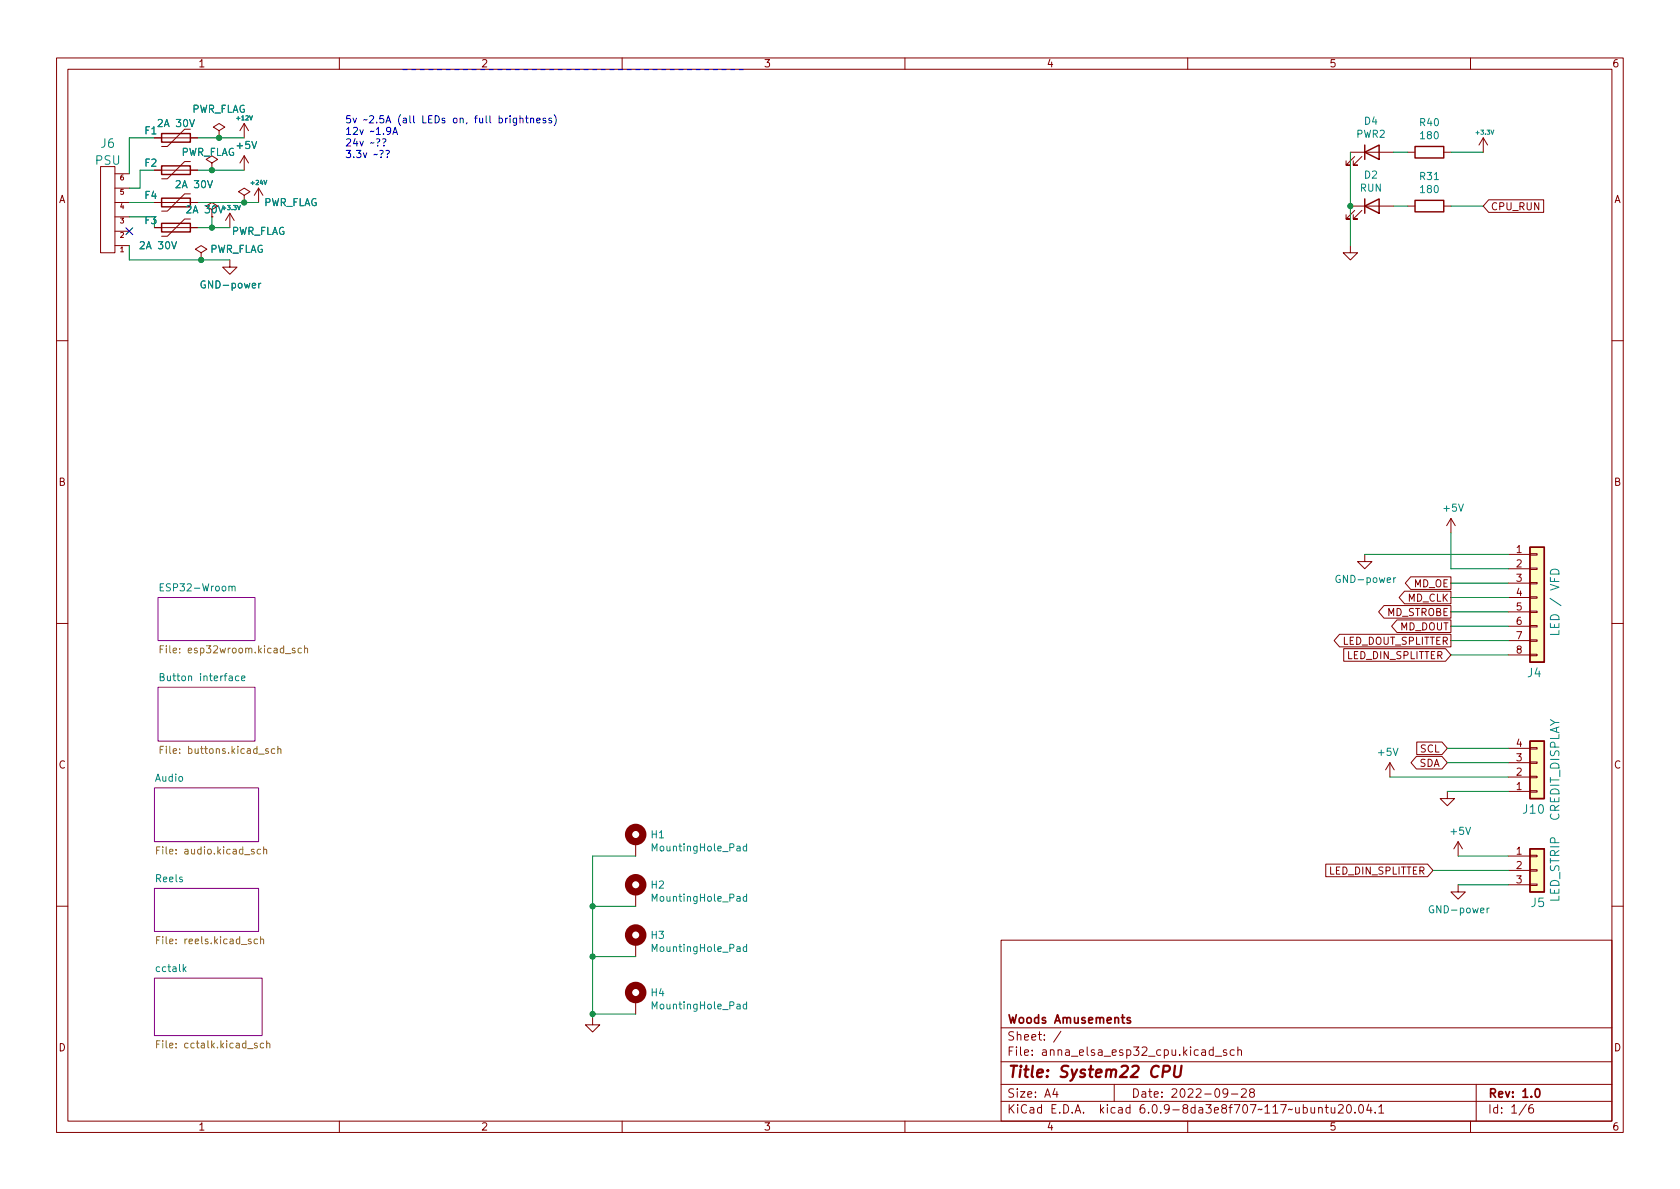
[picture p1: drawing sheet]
<svg xmlns="http://www.w3.org/2000/svg" width="297mm" height="210mm" viewBox="0 0 297 210" stroke-linecap="round" stroke-linejoin="round" font-family="sans-serif">
<g fill="none" stroke="#840000" stroke-width=".18">
<path d="M10 10.2h277v190.1h-277zM12 12.2h273v186.1h-273zM60 10.2v2M110 10.2v2M160 10.2v2M210 10.2v2M260 10.2v2M17.8 29.5h2.5v15.2h-2.5zM20.3 35.8h2.6M20.3 38.3h2.6M20.3 33.3h2.6M20.3 30.7h2.6"/>
<path d="M27.3 35.8h7.6M27.3 30.1h7.6M27.3 24.4h7.6M33.7 34.3h-1.1l-3 3h-1M33.7 28.6h-1.1l-3 3h-1M33.7 22.9h-1.1l-3 3h-1M33.7 38.7h-1.1l-3 3.1h-1M37.5 28.8l1-.6-1-.6-1.1 .6 1.1 .6v1.3M37.5 30.1h.1M37.5 37.1l1-.7-1-.6-1.1 .6 1.1 .7v1.2M38.7 23.1l1.1-.6-1.1-.7-1 .7 1 .6v1.3M38.7 24.4h.1"/>
<path d="M40.6 37.7l-.7 1.3M40.6 37.7v2.6M40.6 37.7l.8 1.3M43.2 34.5l1-.6-1-.6-1 .6 1 .6v1.3M43.2 35.8h.1M43.2 27.6l-.8 1.2M43.2 21.8v2.6M43.2 27.6v2.5M43.2 27.6l.7 1.2M43.2 21.8l-.8 1.3M43.2 21.8l.7 1.3M45.7 33.3l-.7 1.2"/>
<path d="M45.7 33.3v2.5M45.7 33.3l.8 1.2M238.8 36.4h7.6M238.8 26.9h7.6M239.5 37.2l-1.5 1.5h.8h-.8v-.7M239.5 27.7l-1.5 1.5h.8h-.8v-.8M240.8 37.2l-1.5 1.5h.7h-.7v-.7M240.8 27.7l-1.5 1.5h.7h-.7v-.8M248.9 36.4h1.3M248.9 26.9h1.3M255.3 36.4h1.2M255.3 26.9h1.2"/>
<path d="M262.3 24.4l-.8 1.2M262.3 24.4v2.5M262.3 24.4l.7 1.2M263.2 35.3h9.7v2.3h-9.7l-.9-1.2zM20.3 43.4h2.6M20.3 40.9h2.6M27.3 40.3h7.6M35.6 44.7l1-.6-1-.7-1.1 .7 1.1 .6v1.3M35.6 46h.1M40.6 46v1.2h1.3l-1.3 1.3-1.2-1.3h1.2M238.8 43.4v1.3h1.2l-1.2 1.3-1.3-1.3h1.3M10 60.2h2"/>
<path d="M285 60.2h2M241.3 98v1.3h1.3l-1.3 1.3-1.3-1.3h1.3M256.5 91.7l-.7 1.3M256.5 91.7v2.5M256.5 91.7l.8 1.3M266.7 98h3.8M270.5 97.9h1.3v.3h-1.3zM10 110.2h2M236.8 112.2h19.7v2.2h-19.7l-.9-1.1zM237.6 114.7h18l.9 1.1-.9 1.1h-18zM244.7 107.1h11.8v2.2h-11.8l-1-1.1zM247 109.6h9.5v2.2h-9.5l-1-1.1z"/>
<path d="M248.3 104.5h8.2v2.3h-8.2l-.9-1.1zM249.4 102h7.1v2.2h-7.1l-.9-1.1zM266.7 100.6h3.8M266.7 103.1h3.8M266.7 105.7h3.8M266.7 108.2h3.8M266.7 110.7h3.8M266.7 113.3h3.8M266.7 115.8h3.8M270.5 115.7h1.3v.2h-1.3zM270.5 113.2h1.3v.2h-1.3zM270.5 110.6h1.3v.3h-1.3z"/>
<path d="M270.5 108.1h1.3v.2h-1.3zM270.5 105.5h1.3v.3h-1.3zM270.5 103h1.3v.2h-1.3zM270.5 100.5h1.3v.2h-1.3zM285 110.2h2M245.7 134.9l.8 1.2M245.7 134.9v2.5M245.7 134.9l-.7 1.2M250.4 133.8h4.6l.9 1.1-.9 1.1h-4.6l-.9-1.1zM250.5 131.2h4.5l.9 1.1-.9 1.1h-4.5zM255.9 139.9v1.3h-1.3l1.3 1.3 1.3-1.3h-1.3M266.7 139.9h3.8"/>
<path d="M266.7 137.4h3.8M266.7 134.9h3.8M266.7 132.3h3.8M270.5 132.2h1.3v.3h-1.3zM270.5 134.7h1.3v.3h-1.3zM270.5 137.3h1.3v.2h-1.3zM270.5 139.8h1.3v.3h-1.3zM112.4 148.8v2.6M112.4 157.7v2.6M234.4 152.8h18l1 1.1-1 1.1h-18zM257.8 156.5v1.2h1.3l-1.3 1.3-1.3-1.3h1.3M257.8 148.8l-.8 1.3"/>
<path d="M257.8 148.8v2.6M257.8 148.8l.8 1.3M266.7 151.4h3.8M266.7 153.9h3.8M266.7 156.5h3.8M270.5 156.3h1.3v.3h-1.3zM270.5 153.8h1.3v.2h-1.3zM270.5 151.3h1.3v.2h-1.3zM10 160.2h2M104.8 180v1.2h1.2l-1.2 1.3-1.3-1.3h1.3M112.4 166.6v2.6M112.4 176.8v2.5"/>
<path d="M177 166.3h108v32h-108zM285 160.2h2M60 198.3v2M110 198.3v2M160 198.3v2M177 194.8h108M177 191.8h108M177 187.8h108M177 181.8h108M186.5 192.5l-.4 1h1M186.9 193v1M187.6 182.4l-1.3 1.9"/>
<path d="M197 191.8v3M210 198.3v2M214.5 185.7l-.4-.1-.3 .3v.4l.1 .3h.6M214.5 185.1v1.5M214.9 186.8h1.1M216.9 185.7l-.4-.1-.2 .2 .1 .3 .5 .1v.4h-.6M217.1 193.2l-.3 .3h-.3l-.3-.3 .2-.6 .4-.1 .2 .2a.99 .99 0 0 1-.4 1.3h-.2M217.7 193.5h1.2M218.2 185.7l-.4-.1-.3 .3v.4l.1 .3h.6M218.9 185.8l.2-.2 .3 .1 .1 .9M218.9 185.1v1.5M219.5 192.7l.6-.2 .2 .2 .1 .3-1 1h1"/>
<path d="M221.2 193.2l-.3-.3 .1-.2 .2-.2 .4 .1 .2 .2-.1 .2-.6 .2-.2 .3 .1 .4 .2 .1h.4l.2-.3-.1-.4-.2-.1M233.1 196l.3-.2 .3 .1 .1 .9M233.1 195.8v1M234.3 195.8h.6M234.5 195.3v1.3l.4 .2M235.4 195.8v1h.4l.2-.1M236 195.8v1M236.6 195.5l.6-.2 .2 .2 .1 .3-.9 1h.9M238.3 195.4l.1-.1a.81 .81 0 0 1 .6 .7 .81 .81 0 0 1-.3 .8h-.1a.81 .81 0 0 1-.6-.6 .81 .81 0 0 1 .3-.8zM239.6 196.7v.1M240.4 195.4l.2-.1a.81 .81 0 0 1 .6 .7 .81 .81 0 0 1-.3 .8h-.2a.81 .81 0 0 1-.6-.6 .81 .81 0 0 1 .3-.8zM242 195.3l-.4 1h1"/>
<path d="M242.4 195.8v1M243.1 196.7v.1M243.8 195.8l.4-.5v1.5M243.8 196.8h.8M260 198.3v2M261 191.8v6.5M269.9 195.3l-1.3 1.9M271 195.3a.6 .6 0 0 0-.7 .7v.5l.1 .3h.5l.2-.1 .1-.5-.2-.2-.4-.1-.3 .3"/>
</g>
<path d="M199.8 180l-.3-.1-.2 .2v.3l.5 .1v.4h-.5M271.6 192.6l.2-.1a.82 .82 0 0 1 .6 .7 .82 .82 0 0 1-.3 .8h-.2a.81 .81 0 0 1-.6-.6 .81 .81 0 0 1 .3-.8z" fill="none" stroke="#840000" stroke-width=".3"/>
<path d="M205.6 189.5h.8a.55 .55 0 0 0 .4-.5 .55 .55 0 0 0-.3-.5h-.7l-.3 2M207.8 188.5l-.2 1.6 .1 .3a.66 .66 0 0 0 1-.3l.2-1.6" fill="none" stroke="#840000" stroke-width=".4"/>
<g fill="#fff" stroke="#fff" stroke-width=".18">
<path d="M27.3 157.1h18.4v7.6h-18.4z"/>
<path d="M27.3 173h19.1v10.1h-19.1z"/>
<path d="M27.9 105.7h17.2v7.6h-17.2z"/>
<path d="M27.3 139.3h18.4v9.5h-18.4z"/>
<path d="M27.9 121.5h17.2v9.6h-17.2z"/>
</g>
<path d="M27.9 105.7h17.2v7.6h-17.2zM27.3 139.3h18.4v9.5h-18.4zM27.9 121.5h17.2v9.6h-17.2zM27.3 157.1h18.4v7.6h-18.4zM27.3 173h19.1v10.1h-19.1z" fill="none" stroke="#840084" stroke-width=".18"/>
<g fill="none" stroke="#848400" stroke-width=".18">
<path d="M28.3 114.8h.4M28.9 114.2h-.6v1.3M52.1 114.7l-.3-.1-.1 .2v.2l.4 .1v.3h-.4M53.3 114.7l-.4-.1-.2 .3 .1 .5h.5M53.8 114.7l.2-.1 .3 .1 .1 .8M53.8 114.2v1.3M28.3 132.6h.4M28.9 132h-.6v1.2M48.6 132.5l-.4-.1-.2 .2 .1 .6h.5M49.1 132.5l.2-.1 .3 .1 .1 .7M49.1 132v1.2M27.7 150.4h.4"/>
<path d="M28.3 149.7h-.6v1.3M46.1 150.2h-.4l-.2 .2 .1 .6h.5M46.6 150.3l.2-.1h.3l.1 .8M46.6 149.7v1.3M27.7 166.2h.4M28.3 165.6h-.6v1.3M45.5 166.1l-.3-.1-.3 .3 .1 .5h.5M46.1 166.2l.2-.2 .3 .1v.8M46.1 165.6v1.3M27.7 184.6h.4M28.3 184h-.6v1.3M46.6 184.5h-.3l-.3 .2 .1 .5h.5"/>
<path d="M47.2 184.6l.1-.1h.3l.1 .8M47.2 184v1.3"/>
</g>
<g fill="none" stroke="#008484" stroke-width=".18">
<path d="M46.1 50.1l-.3 .2M28.3 119.7l.6-.1 .1-.1-.1-.3-.6-.1v1.3h.5l.2-.1v-.3l-.3-.3M28.3 103.8h.4M28.9 103.2h-.6v1.3h.6M41 103.8l.2-.1h.3l.1 .8M42.2 119.6l-.3-.1-.3 .3 .1 .5h.5M42.7 120l.6-.2v-.2l-.4-.1-.2 .2 .1 .6h.5M246.8 102.2l-.4 .2M274.3 100.8a.79 .79 0 0 1 .9-.1 .79 .79 0 0 1 .4 .8h-1.5v-.3zM275.6 111.5v.7h-1.5M132 149.7l-.4-.1-.2 .3 .1 .5h.5M132 158.6l-.4-.1-.2 .3 .1 .5h.5"/>
<path d="M132 149.2v1.3M132 158.1v1.3M132 167.5l-.4-.1-.2 .3 .1 .5h.5M132 177.6h-.4l-.2 .2 .1 .6h.5M132 167v1.3M132 177.1v1.3M263.3 160.6l-.4 .2"/>
</g>
<g fill="none" stroke="#840000" stroke-width=".25">
<path d="M28.6 35h5.1v1.6h-5.1zM28.6 29.3h5.1v1.6h-5.1zM28.6 23.6h5.1v1.5h-5.1zM28.6 39.5h5.1v1.5h-5.1zM241.3 36.4l2.5-1.2v2.5zM241.3 26.9l2.5-1.3v2.6zM241.3 25.6v2.6M241.3 35.2v2.5M250.2 35.4h5.1v2.1h-5.1zM250.2 25.9h5.1v2h-5.1zM270.5 96.8h2.5v20.3h-2.5zM270.5 131.1h2.5v10.1h-2.5z"/>
<path d="M270.5 150.1h2.5v7.6h-2.5z"/>
</g>
<g fill="none" stroke="#840000" stroke-width="1.3">
<circle cx="112.4" cy="156.5" r="1.27"/>
<circle cx="112.4" cy="147.6" r="1.27"/>
<circle cx="112.4" cy="165.3" r="1.27"/>
<circle cx="112.4" cy="175.5" r="1.27"/>
</g>
<g fill="#ffffc2" stroke="#ffffc2" stroke-width=".18">
<path d="M270.5 131.1h2.5v10.1h-2.5z"/>
<path d="M270.5 96.8h2.5v20.3h-2.5z"/>
<path d="M270.5 150.1h2.5v7.6h-2.5z"/>
</g>
<g fill="none" stroke="#0000c2" stroke-width=".18">
<path d="M67.6 24.6h.5l.1 .1-.3 .6M67.9 25.7v.1M68.2 26.7l.5-.1 .1 .2-.3 .6M68.5 27.7v.2M69.4 23.8l.5-1.3 .4 1.3M69.6 23.4h.6M91.3 20.9v1l-.2 .3-.3-.1M91.3 20.9h-.3l-.3 .2 .2 .6h.4M91.9 21l.2-.1h.3l.1 .8M91.9 20.5v1.2M92.9 20.9h.5M93.1 20.5v1.1l.3 .1"/>
<path d="M93.8 21l.2-.1h.3l.1 .8M93.8 20.9v.8M94.9 21.3l.6-.1-.1-.3h-.3l-.2 .2 .1 .6h.4M96.5 20.9h-.3l-.2 .2 .1 .1 .4 .2v.3h-.5M97.5 20.9h-.3l-.2 .2 .1 .1 .4 .2v.3h-.5M98 20.3a1.46 1.46 0 0 1 0 1.9"/>
</g>
<path d="M131.4 12.3h-60.3" fill="none" stroke="#0000c2" stroke-width=".18" stroke-dasharray=".8 .8"/>
<g fill="none" stroke="#008400" stroke-width=".18">
<path d="M22.9 35.8h4.4M22.9 38.3h4.4M27.3 30.1h-2.5v3.2h-1.9M27.3 24.4h-4.4v6.3M34.9 35.8h10.8M34.9 30.1h8.3M34.9 24.4h8.3M37.5 38.3v2M238.8 26.9v16.5M246.4 26.9h2.5M246.4 36.4h2.5M256.5 26.9h5.8"/>
<path d="M256.5 36.4h5.8M22.9 43.4v2.6h17.7M34.9 40.3h5.7M241.3 98h25.4M256.5 94.2v6.4h10.2M256.5 115.8h10.2M256.5 103.1h10.2M256.5 110.7h10.2M256.5 108.2h10.2M256.5 113.3h10.2M256.5 105.7h10.2M245.7 137.4h21"/>
<path d="M255.9 134.9h10.8M255.9 132.3h10.8M255.9 139.9h10.8M112.4 151.4h-7.6v28.6M253.4 153.9h13.3M257.8 151.4h8.9M257.8 156.5h8.9M104.8 160.3h7.6M104.8 179.3h7.6M104.8 169.2h7.6"/>
</g>
<path d="M22.3 40.3l1.2 1.2M23.5 40.3l-1.2 1.2" fill="none" stroke="#000084" stroke-width=".18"/>
<g fill="#008400" stroke="#008400" stroke-width=".18">
<circle cx="38.7" cy="24.4" r=".46"/>
<circle cx="37.5" cy="30.1" r=".46"/>
<circle cx="238.8" cy="36.4" r=".46"/>
<circle cx="104.8" cy="160.3" r=".46"/>
<circle cx="43.2" cy="35.8" r=".46"/>
<circle cx="104.8" cy="179.3" r=".46"/>
<circle cx="104.8" cy="169.2" r=".46"/>
<circle cx="37.5" cy="40.3" r=".46"/>
<circle cx="35.6" cy="46" r=".46"/>
</g>
<text font-size="2.8" fill="#840000" x="178" y="190.6">Title: System22 CPU</text>
<g font-size="2.1" fill="#008484">
<text x="16.9" y="29.1">PSU</text>
<text x="17.9" y="26.1">J6</text>
<text x="275.7" y="111.6" transform="rotate(-90 275.7 111.6)">LED / VFD</text>
<text x="270.1" y="119.8">J4</text>
<text x="269.4" y="143.9">J10</text>
<text x="275.7" y="145.3" transform="rotate(-90 275.7 145.3)">CREDIT_DISPLAY</text>
<text x="270.7" y="160.4">J5</text>
<text x="275.7" y="159.5" transform="rotate(-90 275.7 159.5)">LED_STRIP</text>
</g>
<g font-size="2.1" fill="#840000">
<text x="178" y="184">Sheet: /</text>
<text x="178" y="181">Woods Amusements</text>
<text x="178" y="186.7">File: anna_elsa_esp32_cpu.kicad_sch</text>
<text x="178" y="196.9">KiCad E.D.A. kicad 6.0.9-8da3e8f707~117~ubuntu20.04.1</text>
<text x="178" y="194.1">Size: A4</text>
<text x="200" y="194.1">Date: 2022-09-28</text>
<text x="263" y="194.1">Rev: 1.0</text>
<text x="263" y="196.9">Id: 1/6</text>
</g>
<g font-size="1.8" fill="#840000">
<text x="35" y="11.9">1</text>
<text x="85" y="11.9">2</text>
<text x="135" y="11.9">3</text>
<text x="185" y="11.9">4</text>
<text x="235" y="11.9">5</text>
<text x="285" y="11.9">6</text>
<text x="10.3" y="35.9">A</text>
<text x="285.3" y="35.9">A</text>
<text x="33.2" y="37.7">2A 30V</text>
<text x="263.5" y="37.2">CPU_RUN</text>
<text x="10.3" y="85.9">B</text>
<text x="285.3" y="85.9">B</text>
<text x="268.1" y="97.8">1</text>
<text x="268.1" y="100.3">2</text>
<text x="248.9" y="106.4">MD_CLK</text>
<text x="249.9" y="103.8">MD_OE</text>
<text x="268.1" y="102.9">3</text>
<text x="268.1" y="105.4">4</text>
<text x="268.1" y="107.9">5</text>
<text x="245.1" y="108.9">MD_STROBE</text>
<text x="247.5" y="111.5">MD_DOUT</text>
<text x="268.1" y="110.5">6</text>
<text x="268.1" y="113">7</text>
<text x="237.2" y="114">LED_DOUT_SPLITTER</text>
<text x="238.2" y="116.5">LED_DIN_SPLITTER</text>
<text x="268.1" y="115.6">8</text>
<text x="10.3" y="135.9">C</text>
<text x="250.9" y="135.6">SDA</text>
<text x="251.1" y="133.1">SCL</text>
<text x="268.1" y="137.2">2</text>
<text x="268.1" y="134.6">3</text>
<text x="268.1" y="132.1">4</text>
<text x="285.3" y="135.9">C</text>
<text x="268.1" y="139.7">1</text>
<text x="235" y="154.6">LED_DIN_SPLITTER</text>
<text x="268.1" y="151.1">1</text>
<text x="268.1" y="153.7">2</text>
<text x="268.1" y="156.2">3</text>
<text x="10.3" y="185.9">D</text>
<text x="285.3" y="185.9">D</text>
<text x="35" y="199.9">1</text>
<text x="85" y="199.9">2</text>
<text x="135" y="199.9">3</text>
<text x="185" y="199.9">4</text>
<text x="235" y="199.9">5</text>
<text x="285" y="199.9">6</text>
</g>
<g font-size="1.8" fill="#008484">
<text x="25.6" y="23.7">F1</text>
<text x="28.2" y="22.5">2A 30V</text>
<text x="33.8" y="19.9">PWR_FLAG</text>
<text x="241.3" y="22">D4</text>
<text x="251.1" y="22.3">R40</text>
<text x="25.6" y="29.5">F2</text>
<text x="31.9" y="27.6">PWR_FLAG</text>
<text x="42" y="26.3">+5V</text>
<text x="239.8" y="24.4">PWR2</text>
<text x="251.3" y="24.6">180</text>
<text x="25.6" y="35.2">F4</text>
<text x="31.3" y="33.3">2A 30V</text>
<text x="240.5" y="33.9">RUN</text>
<text x="241.3" y="31.6">D2</text>
<text x="251.1" y="31.8">R31</text>
<text x="251.3" y="34.1">180</text>
<text x="25.6" y="39.6">F3</text>
<text x="40.8" y="41.5">PWR_FLAG</text>
<text x="46.5" y="36.4">PWR_FLAG</text>
<text x="25" y="44.1">2A 30V</text>
<text x="36.9" y="44.7">PWR_FLAG</text>
<text x="35.9" y="51">GND-power</text>
<text x="255.3" y="90.5">+5V</text>
<text x="28.9" y="104.6">ESP32-Wroom</text>
<text x="236.6" y="103.1">GND-power</text>
<text x="29" y="120.4">Button interface</text>
<text x="243.8" y="133.6">+5V</text>
<text x="27.4" y="138.2">Audio</text>
<text x="115.2" y="148.2">H1</text>
<text x="256.6" y="147.6">+5V</text>
<text x="27.6" y="156">Reels</text>
<text x="115.7" y="150.5">MountingHole_Pad</text>
<text x="115.2" y="157.1">H2</text>
<text x="115.7" y="159.4">MountingHole_Pad</text>
<text x="253.1" y="161.5">GND-power</text>
<text x="115.2" y="166">H3</text>
<text x="27.7" y="171.9">cctalk</text>
<text x="115.7" y="168.3">MountingHole_Pad</text>
<text x="115.2" y="176.2">H4</text>
<text x="115.7" y="178.5">MountingHole_Pad</text>
</g>
<g font-size="1.8" fill="#0000c2">
<text x="61" y="21.8">5v ~2.5A (all LEDs on, full brightness)</text>
<text x="61" y="23.8">12v ~1.9A</text>
<text x="61" y="25.9">24v ~??</text>
<text x="61" y="27.9">3.3v ~??</text>
</g>
<g font-size="1.8" fill="#848400">
<text x="29.4" y="115.5">File: esp32wroom.kicad_sch</text>
<text x="29.2" y="133.3">File: buttons.kicad_sch</text>
<text x="28.5" y="151.1">File: audio.kicad_sch</text>
<text x="28.5" y="167">File: reels.kicad_sch</text>
<text x="28.6" y="185.4">File: cctalk.kicad_sch</text>
</g>
<g font-size="1.2" fill="#840000">
<text x="21.2" y="34.4">5</text>
<text x="21.2" y="31.9">6</text>
<text x="21.2" y="39.5">3</text>
<text x="21.2" y="37">4</text>
<text x="21.2" y="44.6">1</text>
<text x="21.2" y="42">2</text>
</g>
<g font-size="1.1" fill="#008484">
<text x="41.9" y="21.3">+12V</text>
<text x="261.1" y="23.8">+3.3V</text>
<text x="44.5" y="32.7">+24V</text>
<text x="39.5" y="37.1">+3.3V</text>
</g>
</svg>
